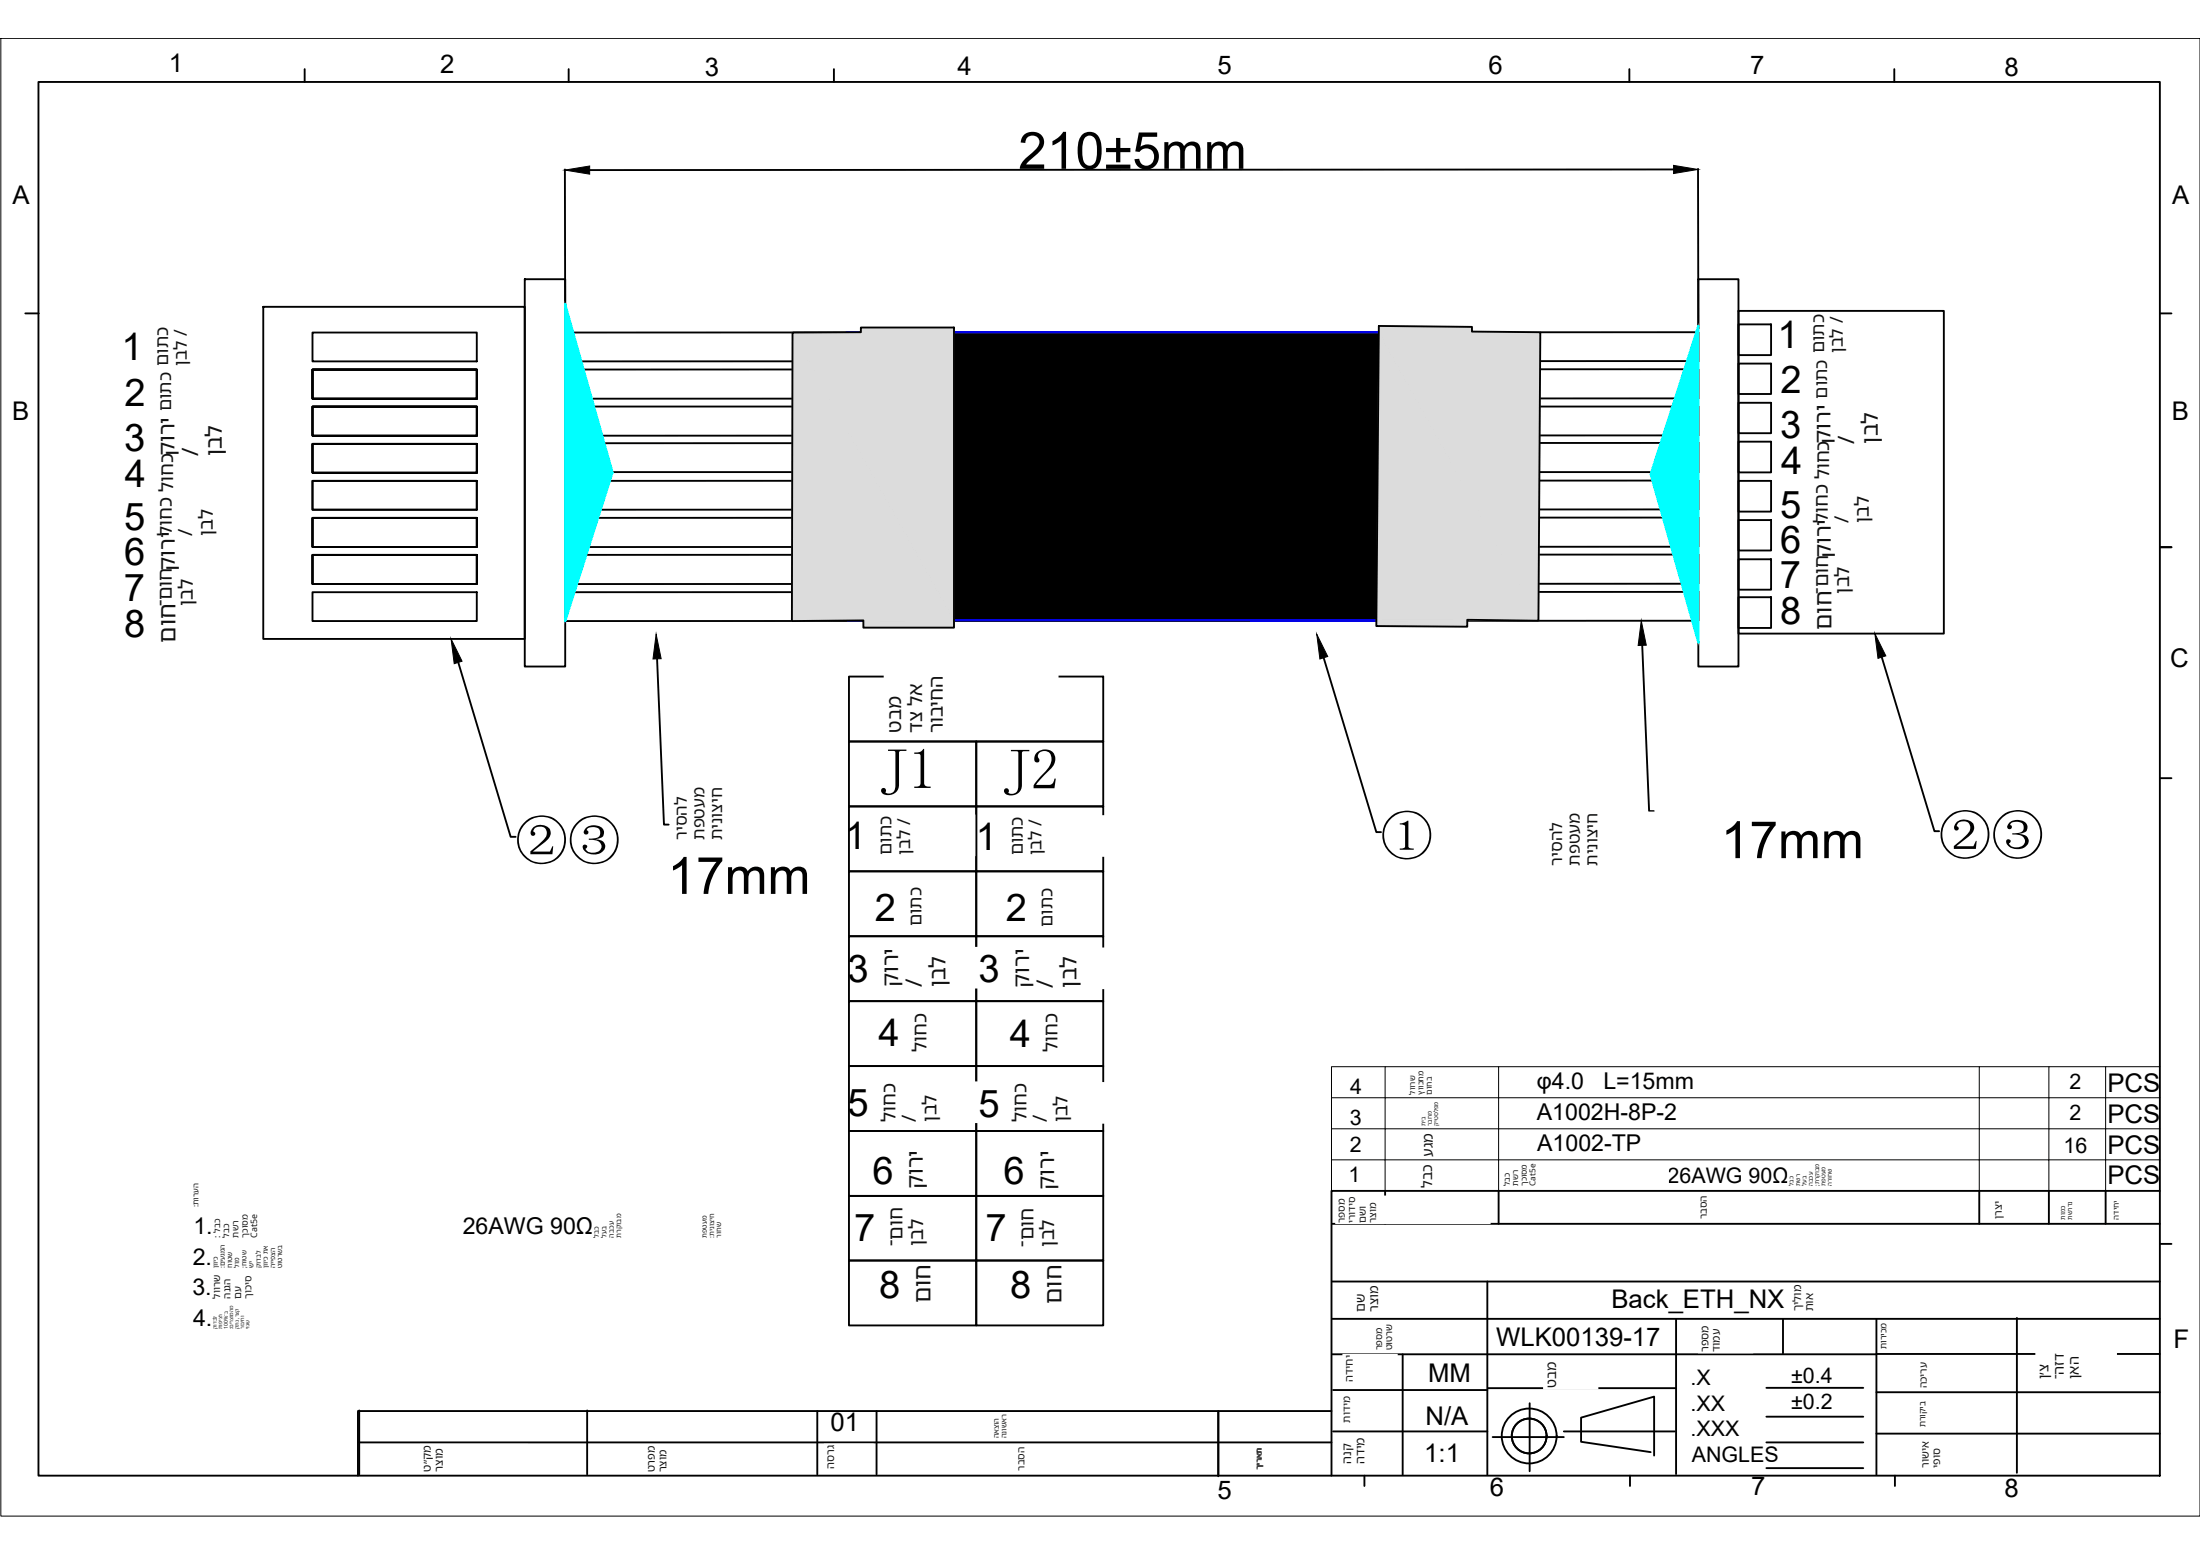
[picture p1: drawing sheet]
<svg xmlns="http://www.w3.org/2000/svg" width="297mm" height="210mm" viewBox="0 0 297 210" stroke-linecap="round" stroke-linejoin="round" font-family="sans-serif">
<!-- layer: 0 -->
<g fill="none" stroke="#000" stroke-width=".25">
<path d="M5.2 11.1h286.4v188.1h-286.4zM41.1 9.3v1.8M76.8 9.3v1.8M112.6 9.3v1.8M220 9.3v1.8M255.8 9.3v1.8M70.9 37.7h5.4v52.3h-5.4zM76.3 22.9v21.6M226 22.9l-146.4 .1M229.3 22.8v21.6M229.3 37.7h5.4v52.3h-5.4zM3.4 42.3h1.8"/>
<path d="M35.5 41.4h35.4v44.8h-35.4zM42.2 59.9h22.2v3.9v-3.9h-22.2v3.9h22.2h-22.2zM42.2 54.9h22.2v3.9v-3.9h-22.2v3.9h22.2h-22.2zM42.2 49.9h22.2v3.9h-22.2zM42.2 49.9h22.2v3.9v-3.9h-22.2v3.9h22.2h-22.2zM42.2 44.9h22.2v3.9h-22.2zM76.3 44.9l153-.1v3.9l-153 .1zM76.3 49.9l153-.1v4h-153zM76.3 54.9h153v3.9h-153zM76.3 59.8h153v3.9h-153zM107 44.9l9.2-.1v-.6h12.6v40.5h-12.2v-1l-9.7 .1zM186.2 44l12.5 .1v.7h9.3l-.3 39-9.6-.1v.9l-12.3-.1z"/>
<path d="M234.7 42h27.8v43.5h-27.8zM234.7 59.6h4.4v4.2h-4.4zM234.7 54.4h4.4v4.1h-4.4zM234.7 49.1h4.4v4.1h-4.4zM234.7 43.8h4.4v4.1h-4.4zM291.6 42.3h1.6M42.2 64.9h22.2v3.9h-22.2zM42.2 69.9v3.9h22.2v-3.9v3.9h-22.2v-3.9h22.2zM42.2 74.9v3.9h22.2v-3.9v3.9h-22.2v-3.9h22.2zM42.2 79.9h22.2v3.9h-22.2zM76.3 64.9h153v3.9h-153zM76.3 69.9h153v3.9h-153z"/>
<path d="M76.3 74.9h153v3.9h-153zM76.3 79.9h153v3.9h-153zM234.7 75.5h4.4v4.1h-4.4zM234.7 70.2h4.4v4.1h-4.4zM234.7 64.9h4.4v4.2h-4.4zM291.6 73.8h1.6M291.6 73.9h1.6M61.9 89.4l7 23.6h.7M88.7 89l.9 22.3h.7M114.6 91.3h34.4v8.8h-34.4zM178.7 88.8l7.1 23.5h.7M221.7 87.1l1 22.4h.6"/>
<path d="M234.7 80.6h4.4v4.2h-4.4zM254.1 88.7l7.1 23.5h.6M114.6 100.1h17.2v8.8h-17.2zM114.6 108.9h17.2v8.7h-17.2zM114.6 117.6h17.2v8.8h-17.2zM131.8 100.1h17.2v8.8h-17.2zM131.8 108.9h17.2v8.7h-17.2zM131.8 117.6h17.2v8.8h-17.2zM291.6 105h1.6M114.6 126.4h17.2v8.7h-17.2zM114.6 135.1h17.2v8.8h-17.2zM131.8 126.4h17.2v8.7h-17.2z"/>
<path d="M131.8 135.1h17.2v8.8h-17.2zM114.6 143.9h17.2v8.8h-17.2zM114.6 152.7h17.2v8.7h-17.2zM131.8 143.9h17.2v8.8h-17.2zM131.8 152.7h17.2v8.7h-17.2zM114.6 161.4h17.2v8.8h-17.2zM114.6 170.2h17.2v8.7h-17.2zM131.8 161.4h17.2v8.8h-17.2zM131.8 170.2h17.2v8.7h-17.2zM179.9 178h111.7M179.9 173h111.7M179.9 165.2h111.7"/>
<path d="M187 160.8v4.4M200.8 173v26.1M202.3 160.8v4.4M226.3 178v21M240.7 178v4.7M253.4 178v21.1M267.2 160.8v4.4M272.3 177.9v20.9M276.6 160.8v4.4M284.3 160.8v4.4M291.6 160.8h-111.8v38.4M291.6 167.9h1.6"/>
<path d="M48.3 190.6v8.6M48.3 190.5h131.5M48.5 194.7h131.3M48.5 190.4v8.6M79.3 190.4v8.6M110.3 190.5v8.5M118.3 190.5v8.5M164.5 190.5v8.8M179.9 182.8h73.5M180 187.6h20.8M180 193.2h20.8M184.2 199.2v1.4"/>
<path d="M189.4 182.8v16.3M200.9 187.4h25.4M201.5 194h9.6M206.5 189.4v9.2M211.1 193.2h15M220.1 199.2v1.4M222.9 196l-9.4-1.4v-3.2l9.8-2.9v8M238.5 187.3h13.1M238.5 191.2h13.1M238.5 194.7h13.1M238.5 198.2h13.1M253.4 182.8h38.2"/>
<path d="M253.4 187.9h38.2M253.4 193.5h38.2M255.8 199.2v1.4M285.3 182.8h.1"/>
<circle cx="206.5" cy="193.8" r="3.7"/>
<circle cx="206.5" cy="193.8" r="2.35"/>
</g>
<!-- layer: DIM -->
<path d="M.1 5.2h296.9v199.5h-296.9z" fill="none" stroke="#000" stroke-width=".14"/>
<!-- layer: 0 -->
<path d="M187 144h-7.2v4.2M202.3 144h-15.3v4.2h-7.2v4.2M267.2 144h-64.9v4.2h-15.3v4.2h-7.2v4.2M276.6 144h-9.4v4.2h-64.9v4.2h-15.3v4.2h15.3v4.2M284.3 144h-7.7v4.2h-9.4v4.2h-64.9v4.2h64.9v4.2M291.6 144h-7.3v4.2h-7.7v4.2h-9.4v4.2h9.4v4.2M291.6 148.2h-7.3v4.2h-7.7v4.2h7.7v4.2M291.6 152.4h-7.3v4.2h7.3M179.8 160.8v-4.2h7.2v4.2" fill="none" stroke="#000" stroke-width=".14"/>
<g fill="#000" stroke="#000" stroke-width=".14">
<path d="M76.3 23l3.3-.6v1.1zM226 22.3l3.3 .6-3.3 .5zM60.9 86.2l1.5 3.1-1.1 .3zM88.6 85.6l.7 3.3-1.1 .1zM177.8 85.6l1.5 3-1.1 .4zM221.6 83.8l.7 3.3h-1.1zM253.1 85.5l1.5 3-1 .4z"/>
<path d="M114.4 44.8l81.6 38.9v-38.9zM114.4 44.8l81.6 38.9h-81.6z"/>
</g>
<path d="M114.4 44.8h81.6v38.9h-81.6z" fill="none" stroke="#00f" stroke-width=".3"/>
<g fill="#dcdcdc" stroke="#dcdcdc" stroke-width=".14">
<path d="M106.9 83.7h9.7l-9.7 .1z"/>
<path d="M186.2 44l12.5 .1h-12.5z"/>
<path d="M198.1 83.7h9.6v.1z"/>
<path d="M185.9 83.7h12.2v.8z"/>
<path d="M116.2 44.2l12.6 .6v-.6zM116.2 44.2l12.6 .6h-12.6z"/>
<path d="M116.2 44.8l12.6 .1zM107 44.9h21.8z"/>
<path d="M107 44.9l21.8 38.8v-38.8zM107 44.9l21.8 38.8h-21.9z"/>
<path d="M116.6 83.7l12.2 .1v-.1zM116.6 83.7l12.2 .1h-12.2z"/>
<path d="M116.6 83.8l12.2 .9v-.9zM116.6 83.8l12.2 .9h-12.2z"/>
<path d="M186.2 44.1l12.5 .7v-.7zM186.2 44.1l12.5 .7h-12.5z"/>
<path d="M186.2 44.8h21.8zM186.2 44.8h21.8h-21.8z"/>
<path d="M186.2 44.8l21.5 38.9 .3-38.9zM186.2 44.8l21.5 38.9h-21.8z"/>
<path d="M185.9 83.7l-.1 .8h12.3zM185.8 84.5h12.3v.1z"/>
</g>
<g fill="#0ff" stroke="#0ff" stroke-width=".14">
<path d="M76.3 41.1l6.4 22.7h-6.4zM76.3 63.8v20l6.4-20z"/>
<path d="M229.3 44v20h-6.4zM222.9 64l6.4 22.7v-22.7z"/>
</g>
<path d="M76.3 41.1l6.4 22.7-6.4 20zM229.3 44v42.7l-6.4-22.7z" fill="none" stroke="#0ff" stroke-width=".3"/>
<g fill="#fff" stroke="#fff" stroke-width=".35">
<path d="M180.5 161.6h20.6v3.5h-20.6z"/>
<path d="M278.1 162.2h5v2.5h-5z"/>
<path d="M285.2 162.1h5.1v2.5h-5.1z"/>
<path d="M182.8 173.5h14.2v3.5h-14.2z"/>
<path d="M185.6 178.7h7.1v3.6h-7.1z"/>
<path d="M181.4 182.9h7.1v3.6h-7.1z"/>
<path d="M181.1 188.5h7.1v3.5h-7.1z"/>
<path d="M181 194h7.2v3.6h-7.2z"/>
<path d="M208.5 183.8h7.1v3.6h-7.1z"/>
<path d="M229.4 179h7.1v3.5h-7.1z"/>
<path d="M253.7 178.6h12.5v3.5h-12.5z"/>
<path d="M259 189.1h7.1v3.6h-7.1z"/>
<path d="M259.2 194.6h7.1v3.5h-7.1z"/>
<path d="M259 183.9h7.1v3.5h-7.1z"/>
<path d="M269.1 162.1h6.2v2.5h-6.2z"/>
<path d="M169.4 195.5h6v2.9h-6z"/>
<path d="M275 182.6h10.7v3.6h-10.7z"/>
<path d="M56.9 195.1h14.2v3.5h-14.2z"/>
<path d="M111.4 195h6.4v3.2h-6.4z"/>
<path d="M137.2 195.3h6.4v3.2h-6.4z"/>
<path d="M169.4 195.4h6v2.9h-6z"/>
<path d="M134 190.9h12.8v3.2h-12.8z"/>
<path d="M87.2 195.2h14.2v3.6h-14.2z"/>
<path d="M229.3 161.3h6.4v3.2h-6.4z"/>
<path d="M191.7 157.1h6.4v3.2h-6.4z"/>
<path d="M191.8 153h6.4v3.2h-6.4z"/>
<path d="M191.8 148.7h6.4v3.2h-6.4z"/>
<path d="M241.9 173.4h10.7v3.6h-10.7z"/>
<path d="M25.9 159.7h9.6v3.2h-9.6z"/>
<path d="M28.7 163.8h32v3.2h-32z"/>
<path d="M80.1 163.8h12.8v3.2h-12.8z"/>
<path d="M94.6 163.8h12.8v3.2h-12.8z"/>
<path d="M28.6 168h35.3v3.2h-35.3z"/>
<path d="M28.6 172.1h22.4v3.2h-22.4z"/>
<path d="M28.7 176.2h64v3.2h-64z"/>
<path d="M119.5 91.1h23.2v7.8h-23.2z"/>
<path d="M118.3 110.1h13.2v5.3h-13.2z"/>
<path d="M122.4 119.7h5.3v5.3h-5.3z"/>
<path d="M118.7 128h13.2v5.3h-13.2z"/>
<path d="M122.9 136.7h5.3v5.3h-5.3z"/>
<path d="M118.7 146.2h13.2v5.2h-13.2z"/>
<path d="M122.1 155.3h5.2v5.2h-5.2z"/>
<path d="M119.6 163h10.6v5.2h-10.6z"/>
<path d="M123 170.6h5.2v5.3h-5.2z"/>
<path d="M136.1 110.2h13.2v5.3h-13.2z"/>
<path d="M140.1 119.8h5.3v5.3h-5.3z"/>
<path d="M136.4 128.1h13.2v5.2h-13.2z"/>
<path d="M140.6 136.8h5.3v5.3h-5.3z"/>
<path d="M136.4 146.2h13.2v5.3h-13.2z"/>
<path d="M139.8 155.3h5.3v5.3h-5.3z"/>
<path d="M137.3 163h10.5v5.3h-10.5z"/>
<path d="M140.7 170.7h5.2v5.3h-5.2z"/>
<path d="M244.3 42.4h13.2v5.3h-13.2z"/>
<path d="M244.7 48.5h5.3v5.3h-5.3z"/>
<path d="M244.6 54.6h13.2v5.3h-13.2z"/>
<path d="M244.8 59.5h5.3v5.2h-5.3z"/>
<path d="M244.6 65.3h13.2v5.3h-13.2z"/>
<path d="M244.7 70.1h5.2v5.2h-5.2z"/>
<path d="M244.6 74.9h10.6v5.3h-10.6z"/>
<path d="M244.6 79.7h5.3v5.3h-5.3z"/>
<path d="M20.7 44.1h13.2v5.3h-13.2z"/>
<path d="M21.1 50.2h5.3v5.3h-5.3z"/>
<path d="M21 56.3h13.2v5.3h-13.2z"/>
<path d="M21.2 61.1h5.3v5.3h-5.3z"/>
<path d="M21 67.1h13.2v5.2h-13.2z"/>
<path d="M21.1 71.8h5.2v5.2h-5.2z"/>
<path d="M21 76.6h10.5v5.3h-10.5z"/>
<path d="M21 81.5h5.3v5.2h-5.3z"/>
<path d="M202.9 157.1h22.3v3h-22.3z"/>
<path d="M241.5 157.1h25.2v3h-25.2z"/>
<path d="M209.1 109.7h21.3v7.1h-21.3z"/>
<path d="M90.9 106.3h21.3v7.1h-21.3z"/>
<path d="M190.2 144.5h9.6v3.2h-9.6z"/>
</g>
<g font-size="7.8">
<text x="118.7" y="106.5">J1</text>
<text x="135.3" y="106.5">J2</text>
</g>
<g font-size="7.1">
<text x="69.6" y="115.9">②③</text>
<text x="186.4" y="115.3">①</text>
<text x="261.8" y="115.2">②③</text>
</g>
<g font-size="6.9">
<text x="137.5" y="22.8">210±5mm</text>
<text x="232.3" y="115.8">17mm</text>
<text x="90.1" y="120.7">17mm</text>
</g>
<g font-size="5.1">
<text x="240" y="46.9">1</text>
<text x="16.4" y="48.6">1</text>
<text x="240.4" y="53.1">2</text>
<text x="16.8" y="54.8">2</text>
<text x="240.4" y="59.2">3</text>
<text x="16.7" y="60.8">3</text>
<text x="16.9" y="65.7">4</text>
<text x="240.5" y="64">4</text>
<text x="16.7" y="71.6">5</text>
<text x="240.4" y="69.9">5</text>
<text x="16.7" y="76.3">6</text>
<text x="240.4" y="74.6">6</text>
<text x="16.7" y="81.1">7</text>
<text x="240.3" y="79.4">7</text>
<text x="16.7" y="86">8</text>
<text x="240.4" y="84.3">8</text>
<text x="114.1" y="114.7">1</text>
<text x="131.8" y="114.7">1</text>
<text x="118.1" y="124.3">2</text>
<text x="135.8" y="124.3">2</text>
<text x="114.4" y="132.5">3</text>
<text x="132.1" y="132.6">3</text>
<text x="118.6" y="141.2">4</text>
<text x="136.3" y="141.3">4</text>
<text x="114.4" y="150.7">5</text>
<text x="132.1" y="150.8">5</text>
<text x="117.8" y="159.8">6</text>
<text x="135.5" y="159.9">6</text>
<text x="115.3" y="167.5">7</text>
<text x="133" y="167.6">7</text>
<text x="118.7" y="175.1">8</text>
<text x="136.4" y="175.2">8</text>
</g>
<g font-size="3.5">
<text x="22.8" y="9.7">1</text>
<text x="59.4" y="9.8">2</text>
<text x="95.2" y="10.3">3</text>
<text x="129.3" y="10.1">4</text>
<text x="164.4" y="10">5</text>
<text x="201" y="10">6</text>
<text x="236.3" y="10">7</text>
<text x="270.6" y="10.2">8</text>
<text x="1.7" y="27.6">A</text>
<text x="293.3" y="27.6">A</text>
<text x="1.6" y="56.7">B</text>
<text x="293.2" y="56.7">B</text>
<text x="293" y="90.1">C</text>
<text x="284.6" y="147.5">PCS</text>
<text x="284.6" y="151.7">PCS</text>
<text x="284.6" y="155.8">PCS</text>
<text x="284.6" y="159.8">PCS</text>
<text x="217.6" y="176.5">Back_ETH_NX</text>
<text x="202" y="181.8">WLK00139-17</text>
<text x="293.4" y="182">F</text>
<text x="192.8" y="186.6">MM</text>
<text x="112.1" y="193.2">01</text>
<text x="192.3" y="197.3">1:1</text>
<text x="192.5" y="192.3">N/A</text>
<text x="164.4" y="202.4">5</text>
<text x="201.2" y="202">6</text>
<text x="236.5" y="201.8">7</text>
<text x="270.6" y="202.1">8</text>
</g>
<g font-size="3.2" fill="#111">
<text x="23.7" y="86.7" transform="rotate(-90 23.7 86.7)">םוח</text>
<text x="247.3" y="85" transform="rotate(-90 247.3 85)">םוח</text>
<text x="125.6" y="175.9" transform="rotate(-90 125.6 175.9)">םוח</text>
<text x="143.3" y="176" transform="rotate(-90 143.3 176)">םוח</text>
</g>
<g font-size="3.1" fill="#111">
<text x="247.1" y="59.9" transform="rotate(-90 247.1 59.9)">קורי</text>
<text x="250.4" y="59.9" transform="rotate(-90 250.4 59.9)">/</text>
<text x="253.6" y="59.9" transform="rotate(-90 253.6 59.9)">ןבל</text>
<text x="23.5" y="61.6" transform="rotate(-90 23.5 61.6)">קורי</text>
<text x="26.7" y="61.6" transform="rotate(-90 26.7 61.6)">/</text>
<text x="29.9" y="61.6" transform="rotate(-90 29.9 61.6)">ןבל</text>
<text x="121.2" y="133.3" transform="rotate(-90 121.2 133.3)">קורי</text>
<text x="124.5" y="133.3" transform="rotate(-90 124.5 133.3)">/</text>
<text x="127.7" y="133.3" transform="rotate(-90 127.7 133.3)">ןבל</text>
<text x="138.9" y="133.3" transform="rotate(-90 138.9 133.3)">קורי</text>
<text x="142.1" y="133.3" transform="rotate(-90 142.1 133.3)">/</text>
<text x="145.4" y="133.3" transform="rotate(-90 145.4 133.3)">ןבל</text>
<text x="124.6" y="160.5" transform="rotate(-90 124.6 160.5)">קורי</text>
<text x="142.3" y="160.6" transform="rotate(-90 142.3 160.6)">קורי</text>
</g>
<g font-size="3.1">
<text x="207.5" y="147">φ4.0</text>
<text x="216.5" y="147">L=15mm</text>
<text x="207.5" y="151.1">A1002H-8P-2</text>
<text x="207.5" y="155.4">A1002-TP</text>
<text x="26.1" y="166.6">1.</text>
<text x="62.5" y="166.6">26AWG 90Ω</text>
<text x="26" y="170.7">2.</text>
<text x="26" y="174.9">3.</text>
<text x="26.1" y="179">4.</text>
</g>
<g font-size="2.9">
<text x="182.3" y="147.7">4</text>
<text x="279.4" y="147">2</text>
<text x="182.2" y="151.9">3</text>
<text x="182.3" y="155.5">2</text>
<text x="278.6" y="155.7">16</text>
<text x="279.4" y="151.2">2</text>
<text x="182.1" y="159.6">1</text>
<text x="225.2" y="159.7">26AWG 90Ω</text>
<text x="228.2" y="187">.X</text>
<text x="228.2" y="190.4">.XX</text>
<text x="241.8" y="186.7">±0.4</text>
<text x="241.8" y="190.2">±0.2</text>
<text x="228.2" y="193.9">.XXX</text>
<text x="228.4" y="197.4">ANGLES</text>
</g>
<g font-size="2.7" fill="#111">
<text x="23.2" y="81.9" transform="rotate(-90 23.2 81.9)">־םוחקורי</text>
<text x="26" y="81.9" transform="rotate(-90 26 81.9)">ןבל</text>
<text x="246.8" y="80.2" transform="rotate(-90 246.8 80.2)">־םוחקורילוחכ</text>
<text x="249.7" y="80.2" transform="rotate(-90 249.7 80.2)">ןבל</text>
<text x="121.7" y="98.9" transform="rotate(-90 121.7 98.9)">טבמ</text>
<text x="124.5" y="98.9" transform="rotate(-90 124.5 98.9)">דצ לא</text>
<text x="127.3" y="98.9" transform="rotate(-90 127.3 98.9)">רוביחה</text>
<text x="121.8" y="168.2" transform="rotate(-90 121.8 168.2)">־םוח</text>
<text x="124.7" y="168.2" transform="rotate(-90 124.7 168.2)">ןבל</text>
<text x="139.5" y="168.3" transform="rotate(-90 139.5 168.3)">־םוח</text>
<text x="142.4" y="168.3" transform="rotate(-90 142.4 168.3)">ןבל</text>
</g>
<g font-size="2.6" fill="#111">
<text x="247" y="64.7" transform="rotate(-90 247 64.7)">לוחכ</text>
<text x="23.4" y="66.4" transform="rotate(-90 23.4 66.4)">לוחכ</text>
<text x="249.6" y="70.6" transform="rotate(-90 249.6 70.6)">/</text>
<text x="252.3" y="70.6" transform="rotate(-90 252.3 70.6)">ןבל</text>
<text x="23.2" y="72.3" transform="rotate(-90 23.2 72.3)">לוחכ</text>
<text x="26" y="72.3" transform="rotate(-90 26 72.3)">/</text>
<text x="28.7" y="72.3" transform="rotate(-90 28.7 72.3)">ןבל</text>
<text x="125.1" y="142" transform="rotate(-90 125.1 142)">לוחכ</text>
<text x="142.8" y="142.1" transform="rotate(-90 142.8 142.1)">לוחכ</text>
<text x="120.9" y="151.4" transform="rotate(-90 120.9 151.4)">לוחכ</text>
<text x="123.7" y="151.4" transform="rotate(-90 123.7 151.4)">/</text>
<text x="126.4" y="151.4" transform="rotate(-90 126.4 151.4)">ןבל</text>
<text x="138.6" y="151.5" transform="rotate(-90 138.6 151.5)">לוחכ</text>
<text x="141.4" y="151.5" transform="rotate(-90 141.4 151.5)">/</text>
<text x="144.1" y="151.5" transform="rotate(-90 144.1 151.5)">ןבל</text>
</g>
<g font-size="2.4" fill="#111">
<text x="246.3" y="47.7" transform="rotate(-90 246.3 47.7)">םותכ</text>
<text x="248.8" y="47.7" transform="rotate(-90 248.8 47.7)">ןבל /</text>
<text x="22.7" y="49.4" transform="rotate(-90 22.7 49.4)">םותכ</text>
<text x="25.2" y="49.4" transform="rotate(-90 25.2 49.4)">ןבל /</text>
<text x="246.7" y="53.8" transform="rotate(-90 246.7 53.8)">םותכ</text>
<text x="23.1" y="55.5" transform="rotate(-90 23.1 55.5)">םותכ</text>
<text x="120.3" y="115.4" transform="rotate(-90 120.3 115.4)">םותכ</text>
<text x="122.9" y="115.4" transform="rotate(-90 122.9 115.4)">ןבל /</text>
<text x="138.1" y="115.5" transform="rotate(-90 138.1 115.5)">םותכ</text>
<text x="140.6" y="115.5" transform="rotate(-90 140.6 115.5)">ןבל /</text>
<text x="124.4" y="125" transform="rotate(-90 124.4 125)">םותכ</text>
<text x="142.1" y="125.1" transform="rotate(-90 142.1 125.1)">םותכ</text>
</g>
<g font-size="2.3" fill="#111">
<text x="92.7" y="113.4" transform="rotate(-90 92.7 113.4)">ריסהל</text>
<text x="95.1" y="113.4" transform="rotate(-90 95.1 113.4)">תפטעמ</text>
<text x="97.5" y="113.4" transform="rotate(-90 97.5 113.4)">תינוציח</text>
<text x="210.9" y="116.8" transform="rotate(-90 210.9 116.8)">ריסהל</text>
<text x="213.3" y="116.8" transform="rotate(-90 213.3 116.8)">תפטעמ</text>
<text x="215.7" y="116.8" transform="rotate(-90 215.7 116.8)">תינוציח</text>
</g>
<g font-size="2" fill="#111">
<text x="193.4" y="160.3" transform="rotate(-90 193.4 160.3)">לבכ</text>
<text x="193.5" y="156.2" transform="rotate(-90 193.5 156.2)">עגמ</text>
<text x="276.6" y="186.2" transform="rotate(-90 276.6 186.2)">ן׳צ</text>
<text x="278.6" y="186.2" transform="rotate(-90 278.6 186.2)">־הזד</text>
<text x="280.7" y="186.2" transform="rotate(-90 280.7 186.2)">ןאה</text>
</g>
<text font-size="1.9" fill="#111" x="210.1" y="187.4" transform="rotate(-90 210.1 187.4)">טבמ</text>
<g font-size="1.7" fill="#111">
<text x="184.3" y="177" transform="rotate(-90 184.3 177)">םש</text>
<text x="186.1" y="177" transform="rotate(-90 186.1 177)">רצומ</text>
<text x="182.4" y="197.6" transform="rotate(-90 182.4 197.6)">הנק</text>
<text x="184.2" y="197.6" transform="rotate(-90 184.2 197.6)">הדימ</text>
</g>
<g font-size="1.6" fill="#111">
<text x="58.2" y="198.6" transform="rotate(-90 58.2 198.6)">ט״קמ</text>
<text x="59.8" y="198.6" transform="rotate(-90 59.8 198.6)">רצומ</text>
</g>
<g font-size="1.5" fill="#111">
<text x="270.3" y="164.6" transform="rotate(-90 270.3 164.6)">ןרצי</text>
<text x="243.2" y="177" transform="rotate(-90 243.2 177)">ךילומ</text>
<text x="244.8" y="177" transform="rotate(-90 244.8 177)">תוא</text>
<text x="230.7" y="182.5" transform="rotate(-90 230.7 182.5)">רפסמ</text>
<text x="232.2" y="182.5" transform="rotate(-90 232.2 182.5)">דומע</text>
<text x="182.7" y="186.5" transform="rotate(-90 182.7 186.5)">הדיחי</text>
<text x="88.4" y="198.8" transform="rotate(-90 88.4 198.8)">טרפמ</text>
<text x="90" y="198.8" transform="rotate(-90 90 198.8)">רצומ</text>
<text x="112.6" y="198.2" transform="rotate(-90 112.6 198.2)">הסרג</text>
<text x="260.4" y="198.1" transform="rotate(-90 260.4 198.1)">רושיא</text>
<text x="262" y="198.1" transform="rotate(-90 262 198.1)">יפוס</text>
</g>
<g font-size="1.4" fill="#111">
<text x="181.6" y="165.1" transform="rotate(-90 181.6 165.1)">רפסמ</text>
<text x="183" y="165.1" transform="rotate(-90 183 165.1)">ירודיס</text>
<text x="184.4" y="165.1" transform="rotate(-90 184.4 165.1)">םשו</text>
<text x="185.8" y="165.1" transform="rotate(-90 185.8 165.1)">רצומ</text>
<text x="230.4" y="164.5" transform="rotate(-90 230.4 164.5)">רבסה</text>
<text x="29.7" y="175.3" transform="rotate(-90 29.7 175.3)">לוורש</text>
<text x="31.1" y="175.3" transform="rotate(-90 31.1 175.3)">הנגה</text>
<text x="32.6" y="175.3" transform="rotate(-90 32.6 175.3)">םע</text>
<text x="34" y="175.3" transform="rotate(-90 34 175.3)">ךוכיס</text>
<text x="260.2" y="187.4" transform="rotate(-90 260.2 187.4)">הכירע</text>
<text x="182.3" y="192" transform="rotate(-90 182.3 192)">תודימ</text>
<text x="138.3" y="198.5" transform="rotate(-90 138.3 198.5)">רבסה</text>
</g>
<g font-size="1.3" fill="#111">
<text x="186.6" y="182.3" transform="rotate(-90 186.6 182.3)">רפסמ</text>
<text x="188" y="182.3" transform="rotate(-90 188 182.3)">טוטרש</text>
</g>
<g font-size="1.2" fill="#111">
<text x="29.7" y="167" transform="rotate(-90 29.7 167)">:</text>
<text x="29.7" y="166.4" transform="rotate(-90 29.7 166.4)">לבכ</text>
<text x="31" y="167" transform="rotate(-90 31 167)">לבכ</text>
<text x="32.2" y="167" transform="rotate(-90 32.2 167)">תשר</text>
<text x="33.5" y="167" transform="rotate(-90 33.5 167)">ךכוסמ</text>
<text x="34.7" y="167" transform="rotate(-90 34.7 167)">Cat5e</text>
<text x="254.7" y="182.1" transform="rotate(-90 254.7 182.1)">תוריכמ</text>
<text x="260" y="192.7" transform="rotate(-90 260 192.7)">תרוקיב</text>
</g>
<g font-size="1.1" fill="#111">
<text x="191.1" y="147.7" transform="rotate(-90 191.1 147.7)">לוורש</text>
<text x="192.2" y="147.7" transform="rotate(-90 192.2 147.7)">ץווכתמ</text>
<text x="193.3" y="147.7" transform="rotate(-90 193.3 147.7)">םוחב</text>
<text x="203.8" y="160.1" transform="rotate(-90 203.8 160.1)">לבכ</text>
<text x="205" y="160.1" transform="rotate(-90 205 160.1)">תשר</text>
<text x="206.2" y="160.1" transform="rotate(-90 206.2 160.1)">ךכוסמ</text>
<text x="207.3" y="160.1" transform="rotate(-90 207.3 160.1)">Cat5e</text>
<text x="26.8" y="162.9" transform="rotate(-90 26.8 162.9)">:</text>
<text x="26.8" y="162.7" transform="rotate(-90 26.8 162.7)">תורעה</text>
<text x="286.1" y="164.6" transform="rotate(-90 286.1 164.6)">הדיחי</text>
<text x="170.4" y="198.4" transform="rotate(-90 170.4 198.4)">ךיראת</text>
</g>
<g font-size="1" fill="#111">
<text x="80.9" y="167" transform="rotate(-90 80.9 167)">לבכ</text>
<text x="81.9" y="167" transform="rotate(-90 81.9 167)">לעב</text>
<text x="82.9" y="167" transform="rotate(-90 82.9 167)">הבכע</text>
<text x="83.9" y="167" transform="rotate(-90 83.9 167)">תרקובמ</text>
<text x="134.8" y="194.1" transform="rotate(-90 134.8 194.1)">האצוה</text>
<text x="135.9" y="194.1" transform="rotate(-90 135.9 194.1)">הנושאר</text>
</g>
<g font-size=".9" fill="#111">
<text x="95.4" y="167" transform="rotate(-90 95.4 167)">תפטעמ</text>
<text x="96.4" y="167" transform="rotate(-90 96.4 167)">:</text>
<text x="96.4" y="166.8" transform="rotate(-90 96.4 166.8)">תינוציח</text>
<text x="97.4" y="167" transform="rotate(-90 97.4 167)">רוחש</text>
<text x="278.8" y="164.7" transform="rotate(-90 278.8 164.7)">תומכ</text>
<text x="279.8" y="164.7" transform="rotate(-90 279.8 164.7)">תשרדנ</text>
<text x="29.4" y="171.2" transform="rotate(-90 29.4 171.2)">ןוויכ</text>
<text x="30.4" y="171.2" transform="rotate(-90 30.4 171.2)">:</text>
<text x="30.4" y="170.9" transform="rotate(-90 30.4 170.9)">םיעגמה</text>
<text x="31.3" y="171.2" transform="rotate(-90 31.3 171.2)">חוטש</text>
<text x="32.3" y="171.2" transform="rotate(-90 32.3 171.2)">לומ</text>
<text x="33.3" y="171.2" transform="rotate(-90 33.3 171.2)">;</text>
<text x="33.3" y="170.9" transform="rotate(-90 33.3 170.9)">חוטש</text>
<text x="34.2" y="171.2" transform="rotate(-90 34.2 171.2)">שי</text>
<text x="35.2" y="171.2" transform="rotate(-90 35.2 171.2)">קודבל</text>
<text x="36.2" y="171.2" transform="rotate(-90 36.2 171.2)">ןוויכ תא</text>
<text x="37.1" y="171.2" transform="rotate(-90 37.1 171.2)">הייפצה</text>
<text x="38.1" y="171.2" transform="rotate(-90 38.1 171.2)">טוטרשב</text>
</g>
<g font-size=".8" fill="#111">
<text x="192.5" y="151.9" transform="rotate(-90 192.5 151.9)">תיב</text>
<text x="193.3" y="151.9" transform="rotate(-90 193.3 151.9)">רבחמ</text>
<text x="194.2" y="151.9" transform="rotate(-90 194.2 151.9)">קיטסלפמ</text>
<text x="242.2" y="160.1" transform="rotate(-90 242.2 160.1)">לבכ</text>
<text x="243" y="160.1" transform="rotate(-90 243 160.1)">תשר</text>
<text x="243.9" y="160.1" transform="rotate(-90 243.9 160.1)">לעב</text>
<text x="244.8" y="160.1" transform="rotate(-90 244.8 160.1)">הבכע</text>
<text x="245.6" y="160.1" transform="rotate(-90 245.6 160.1)">;</text>
<text x="245.6" y="159.9" transform="rotate(-90 245.6 159.9)">תרקובמ</text>
<text x="246.5" y="160.1" transform="rotate(-90 246.5 160.1)">תפטעמ</text>
<text x="247.3" y="160.1" transform="rotate(-90 247.3 160.1)">הרוחש</text>
</g>
<g font-size=".7" fill="#111">
<text x="29.3" y="179.4" transform="rotate(-90 29.3 179.4)">קודבל</text>
<text x="30" y="179.4" transform="rotate(-90 30 179.4)">תופיצר</text>
<text x="30.7" y="179.4" transform="rotate(-90 30.7 179.4)">100%־ב</text>
<text x="31.5" y="179.4" transform="rotate(-90 31.5 179.4)">:</text>
<text x="31.5" y="179.2" transform="rotate(-90 31.5 179.2)">םירצומהמ</text>
<text x="32.2" y="179.4" transform="rotate(-90 32.2 179.4)">קתנ ,רצק</text>
<text x="33" y="179.4" transform="rotate(-90 33 179.4)">רוביחו</text>
<text x="33.7" y="179.4" transform="rotate(-90 33.7 179.4)">יוגש</text>
</g>
</svg>
